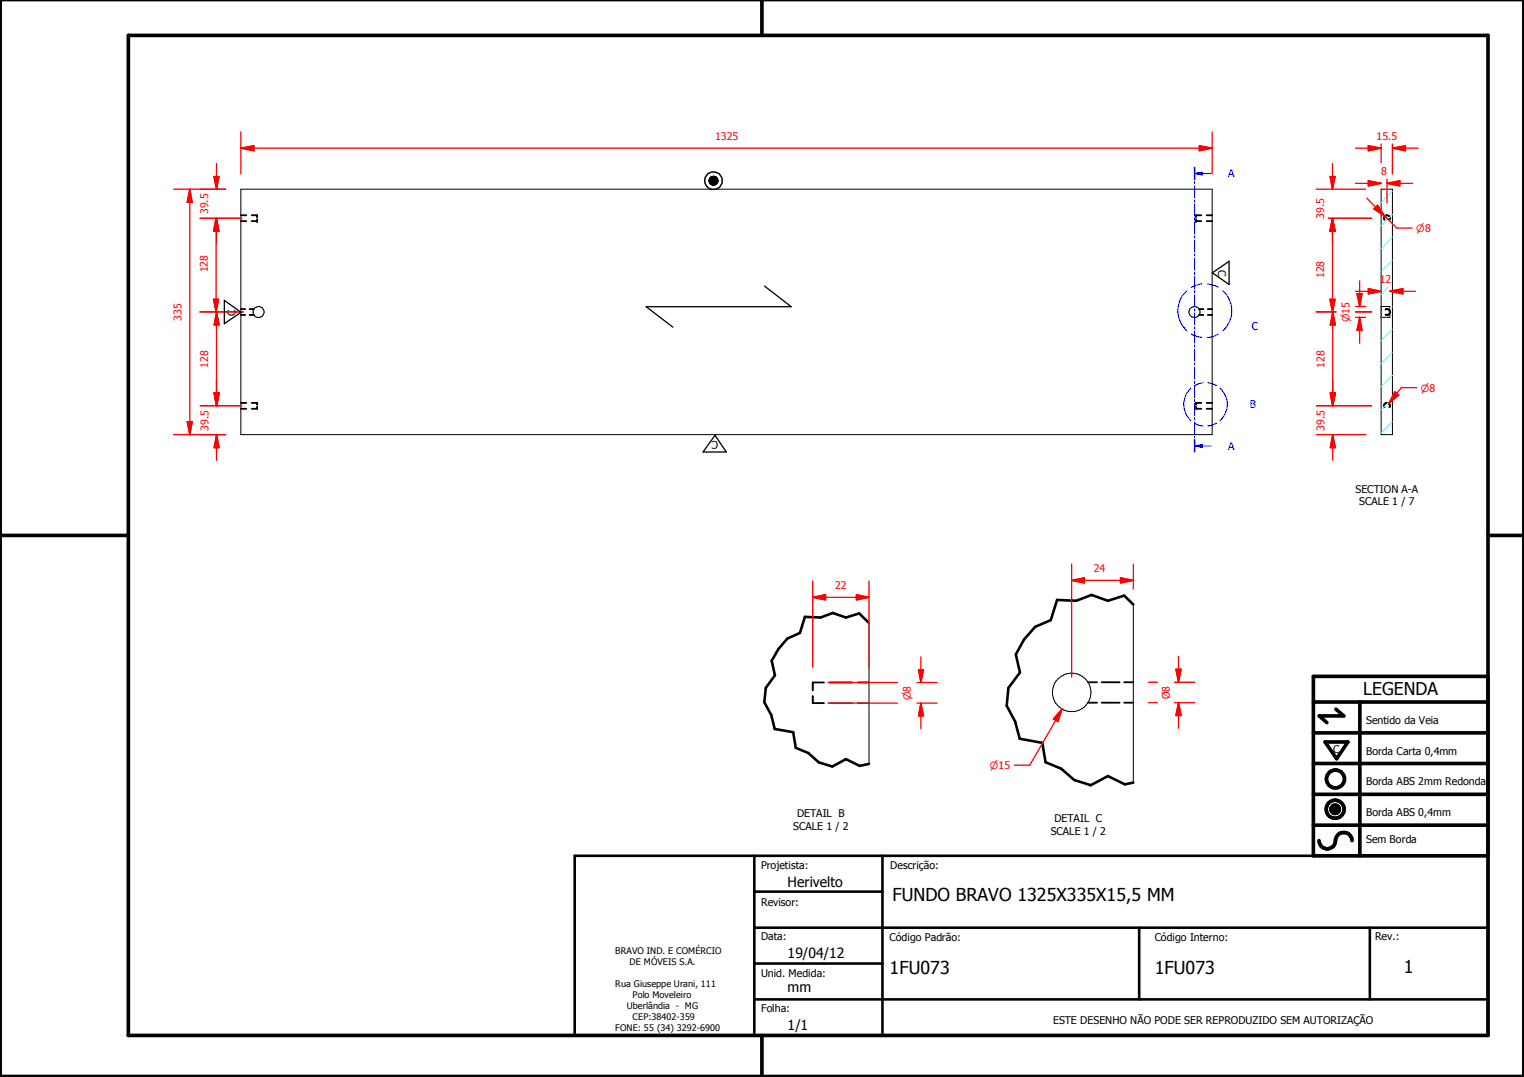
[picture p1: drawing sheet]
<svg xmlns="http://www.w3.org/2000/svg" width="297mm" height="210mm" viewBox="0 0 297 210" stroke-linecap="round" stroke-linejoin="round" font-family="sans-serif">
<g fill="#000">
<circle cx="50.1" cy="43.1" r=".18"/>
<circle cx="233.1" cy="43.1" r=".18"/>
<circle cx="50.1" cy="78.5" r=".18"/>
<circle cx="233.1" cy="78.5" r=".18"/>
<circle cx="158.4" cy="134.4" r=".18"/>
</g>
<g fill="none" stroke="#000" stroke-width=".35">
<path d="M46.9 42h1.1M46.9 43.1h1.1M49.1 42h1v.3M50.1 42.7v.4h-1M233.1 42.7v.4h1M234.1 42h-1v.3M235.2 42h1.1M235.2 43.1h1.1M269.9 42.8a.57 .57 0 0 1 .2-.8 .57 .57 0 0 1 .8 .3l-.1 .5M46.9 78.5h1.1M46.9 79.7h1.1M46.9 60.2h.9"/>
<path d="M46.9 61.4h.9M48.6 60.2h.9M48.6 61.4h.9M49.1 78.5h1v.4M50.1 79.3v.4h-1M233.1 79.3v.4h1M233.7 60.2h.9M233.7 61.4h.9M234.1 78.5h-1v.4M235.2 78.5h1.1M235.2 79.7h1.1M235.4 60.2h.9"/>
<path d="M235.4 61.4h.9M269.9 79.4l-.1-.2a.58 .58 0 0 1 .5-.7 .58 .58 0 0 1 .6 .7l-.1 .2M270 60.3a.59 .59 0 0 1 .9 .3v.4a.61 .61 0 0 1-.9 .3M158.4 135.7v1.3h2.2M160.6 133h-2.2v1.4M161.7 133h4.4M161.7 137h4.4M167.2 133h2.2M167.2 137h2.2M212 133h1.8M212 136.9h1.8M214.7 133h3.5"/>
<path d="M214.7 136.9h3.5M219.1 133h1.8M219.1 136.9h1.8"/>
</g>
<g fill="none" stroke="#000" stroke-width=".19">
<path d="M46.9 36.9h189.4v47.8h-189.4zM138.2 35.2l1.7 .1zM138.2 35.1l1.7 .1zM138.2 35.3l1.7 .1zM138.3 35.1h1.6zM138.3 35l1.6 .1zM138.3 35.4h1.6zM138.3 35.4l1.6 .1zM138.3 35.5h1.6zM138.3 35.5l1.5 .1zM138.3 34.9l1.6 .1zM138.3 35.6h1.5z"/>
<path d="M138.3 34.8l1.5 .1zM138.3 35.6l1.4 .1zM138.4 34.7l1.4 .1zM138.4 35.7h1.3zM138.4 35.7l1.3 .1zM138.4 34.7h1.3zM138.4 35.8h1.3zM138.4 35.8l1.2 .1zM138.5 34.6l1.2 .1zM138.5 34.6h1.1zM138.5 35.9h1.1zM138.6 34.5l1 .1z"/>
<path d="M138.6 35.9h1zM138.6 35.9h.9zM138.6 34.5h1zM138.6 34.5h.9zM138.6 35.9l.8 .1zM138.7 34.5h.8zM138.7 34.5h.7zM138.7 36h.7zM138.7 36h.6zM138.8 34.4l.6 .1zM138.8 34.4h.5zM138.8 36h.5z"/>
<path d="M138.8 36l.4 .1zM138.9 34.4h.4zM138.9 34.4h.3zM138.9 36.1h.3zM138.9 36.1h.2zM139 34.4h.2zM139 34.4h.1zM139 36.1h.1zM269.2 36.9h2.2v47.8h-2.2zM269.2 59.7h1.7v2.1h-1.7M269.2 61.8h.1M220.9 117.8v34.7"/>
<path d="M169.4 121.4v27.5M259.4 157.6l1.6 .1zM259.4 157.7l1.6 .1zM259.4 157.8l1.6 .1zM259.4 157.9h1.6v.1zM259.4 157.9l1.6 .1h-1.5zM259.4 157.6h1.6zM259.5 158h1.5zM259.5 158l1.4 .1zM259.5 157.5l1.5 .1zM259.5 158.1h1.4zM259.5 157.4l1.5 .1z"/>
<path d="M259.5 158.1l1.4 .1zM259.5 157.3l1.4 .1zM259.6 158.2h1.3zM259.6 158.2h1.2zM259.6 157.2l1.3 .1zM259.6 158.2l1.2 .1zM259.6 157.2h1.3zM259.7 158.3h1.1zM259.7 158.3l1 .1zM259.7 157.1l1.1 .1zM259.7 157.1h1.1zM259.8 158.4h.9z"/>
<path d="M259.8 158.4h.8zM259.8 157.1h1zM259.8 157.1h.9zM259.8 158.4l.8 .1zM259.8 157l.9 .1zM259.8 157h.8zM259.9 158.5h.7zM259.9 158.5h.6zM259.9 157h.7zM260 158.5h.5zM260 158.5h.4zM260 157h.6z"/>
<path d="M260.1 158.5h.3zM260.1 158.5h.2zM260.1 156.9l.4 .1zM260.1 156.9h.3zM260.1 156.9h.2z"/>
<circle cx="50.4" cy="60.8" r="1.07"/>
<circle cx="232.8" cy="60.8" r="1.07"/>
<circle cx="208.9" cy="134.9" r="3.8"/>
</g>
<path d="M220.9 117.8l-1.8-1.7-3.2 1-3.1-1.1-3 1.1-3.8-.2-1.2 4-3 1.3-2.2 2.4-1.6 3 .8 3.5-2.2 3-.4 3.4 1.7 3.1 .9 3.4 4.4 .8 .6 3.7 3 1.3 2.6 2.2 3.2 1 3.3-1.7 3.3 1.6 1.7-.4M169.4 121.4l-1.9-1.9-2.6 .9-2.6-.9-2.4 .9-3-.2-1 3.2-2.4 1.1-1.8 2-1.3 2.3 .6 2.8-1.7 2.5-.3 2.8 1.3 2.5 .7 2.7 3.6 .6 .5 3.1 2.5 1 2 1.8 2.6 .8 2.7-1.4 2.7 1.3 1.8-.4M112 166.8h178v35h-178zM147 173.8h25M147 166.8v35M172 166.8v35M147 194.8h143M147 180.8h143M147 187.8h25M222 180.8v14M267 180.8v14" fill="none" stroke="#000" stroke-width=".51"/>
<g fill="#000">
<path d="M138.2 35.2l1.7 .1zM138.2 35.1l1.7 .1zM138.3 35.1h1.6zM138.3 35l1.6 .1zM138.3 34.9l1.6 .1zM138.3 34.8l1.5 .1zM138.4 34.7l1.4 .1zM138.4 34.7h1.3zM138.5 34.6l1.2 .1zM138.5 34.6h1.1zM138.6 34.5l1 .1zM138.6 34.5h1z"/>
<path d="M138.6 34.5h.9zM138.7 34.5h.8zM138.7 34.5h.7zM138.8 34.4l.6 .1zM138.8 34.4h.5zM138.9 34.4h.4zM138.9 34.4h.3zM139 34.4h.2zM139 34.4h.1zM138.9 36.1h.2zM139 36.1h.1zM138.8 36l.4 .1z"/>
<path d="M138.9 36.1h.3zM138.7 36h.6zM138.8 36h.5zM138.6 35.9l.8 .1zM138.7 36h.7zM138.6 35.9h.9zM138.5 35.9h1.1zM138.6 35.9h1zM138.4 35.8l1.2 .1zM138.4 35.7l1.3 .1zM138.4 35.8h1.3zM138.3 35.6l1.4 .1z"/>
<path d="M138.4 35.7h1.3zM138.3 35.6h1.5zM138.3 35.5l1.5 .1zM138.3 35.4l1.6 .1zM138.3 35.5h1.6zM138.2 35.3l1.7 .1zM138.3 35.4h1.6zM259.4 157.6h1.6zM259.5 157.5l1.5 .1zM259.5 157.4l1.5 .1zM259.5 157.3l1.4 .1zM259.6 157.2l1.3 .1z"/>
<path d="M259.6 157.2h1.3zM259.7 157.1l1.1 .1zM259.7 157.1h1.1zM259.8 157.1h1zM259.8 157.1h.9zM259.8 157l.9 .1zM259.8 157h.8zM259.9 157h.7zM260 157h.6zM260.1 156.9l.4 .1zM260.1 156.9h.3zM260.1 156.9h.2z"/>
<path d="M260.1 158.5h.2zM260 158.5h.4zM260.1 158.5h.3zM259.9 158.5h.6zM260 158.5h.5zM259.8 158.4l.8 .1zM259.9 158.5h.7zM259.8 158.4h.8zM259.7 158.3l1 .1zM259.8 158.4h.9zM259.6 158.2l1.2 .1zM259.7 158.3h1.1z"/>
<path d="M259.6 158.2h1.2zM259.5 158.1l1.4 .1zM259.6 158.2h1.3zM259.5 158l1.4 .1zM259.5 158.1h1.4zM259.4 157.9l1.6 .1h-1.5zM259.5 158h1.5zM259.4 157.6l1.6 .1zM259.4 157.7l1.6 .1zM259.4 157.8l1.6 .1zM259.4 157.9h1.6v.1z"/>
</g>
<g fill="none" stroke="#000" stroke-width=".71">
<path d="M148.5 0v6.9M297 -.1v209.9h-297v-209.9M25 6.9h265v194.9h-265zM0 104.4h25M290 104.4h7M256 136.8h34M260.4 138.2l1.5 1.3h-4.8l1.5 1.3M265 136.8v30M290 131.8h-34v35h34M256 154.8h34M256 148.8h34M256 142.8h34"/>
<path d="M258.3 144.6h4.4l-2.2 3.3zM256 160.8h34M257.1 163.8a1.62 1.62 0 0 0 1.8 1.6 1.62 1.62 0 0 0 1.4-1.9 1.63 1.63 0 0 1 1.7-1.2 1.63 1.63 0 0 1 1.5 1.5M148.5 201.8v8"/>
<circle cx="260.2" cy="157.7" r="1.76"/>
<circle cx="260.2" cy="157.7" r=".82"/>
<circle cx="260.3" cy="151.8" r="1.76"/>
</g>
<g fill="none" stroke="#00f" stroke-width=".19">
<path d="M232.8 32.6v2.4M232.8 35.3v.5M232.8 36.2v2.3M232.8 38.9v.5M232.8 39.8v2.3M232.8 33.8h1.5M232.8 42.5v.4M232.8 43.3v2.3M232.8 46v.4M232.8 46.8v2.3M232.8 49.5v.5M232.8 50.3v2.4"/>
<path d="M232.8 53v.5M232.8 53.9v2.3M232.8 56.6v.5M232.8 57.4v2.4M232.8 60.2v.4M232.8 61v2.3M232.8 63.7v.4M232.8 64.5v2.3M232.8 67.2v.4M232.8 68v2.4M232.8 70.7v.5M232.8 71.6v2.3"/>
<path d="M232.8 74.3v.5M232.8 75.1v2.4M232.8 77.9v.4M232.8 78.7v2.3M232.8 81.4v.4M232.8 82.2v2.3M232.8 84.9v.4M232.8 85.7v2.4"/>
</g>
<path d="M232.8 32.6v2.4M232.8 85.7v2.4" fill="none" stroke="#00f" stroke-width=".3"/>
<path d="M232.8 33.8l1.5-.2v.5z" fill="#00f"/>
<path d="M232.8 33.8l1.5-.2v.5zM234.3 33.8h1.7M232.8 86.9h1.5" fill="none" stroke="#00f" stroke-width=".19"/>
<path d="M232.8 86.9l1.5-.2v.5z" fill="#00f"/>
<g fill="none" stroke="#00f" stroke-width=".19">
<path d="M231.3 56.7a5.2 5.2 0 0 0 0 7.8M234.3 55.3l-1.3 .3-.8 .4M235.4 55.3l1.5 .4 .5 .3M238.3 56.7a5.2 5.2 0 0 1 0 7.8M232.1 75.6a4.2 4.2 0 0 0 0 6.4M232.2 65.1l.8 .4 1.3 .3M234.5 74.6l-1.7 .5M235.4 74.6l1.7 .5M237.4 65.1l-1.1 .5-.9 .2M237.8 75.6a4.2 4.2 0 0 1 0 6.4M232.8 86.9l1.5-.2v.5zM232.8 82.5l.8 .3 .9 .2"/>
<path d="M234.3 86.9h1.7M237.1 82.5l-1.7 .5"/>
</g>
<path d="M271.4 37.3l-2.2 2.2M270.6 56l-1.4 1.4M271.4 59.7l-.5 .5M271.4 46.2l-2.2 2.3M271.4 41.8l-2.2 2.2M271.4 50.7l-2.1 2.1M269.2 61.8v.1M271.4 77.6l-2.2 2.3M271.4 73.2l-2.2 2.2M271.4 68.7l-2.2 2.2M271.4 64.2l-2.2 2.2M271.4 82.2l-2.2 2.2" fill="none" stroke="#0ff" stroke-width=".19"/>
<path d="M46.9 28.9h2.6" fill="none" stroke="#f00" stroke-width=".25"/>
<path d="M46.9 28.9l2.6-.5v1z" fill="#f00"/>
<path d="M46.9 28.9l2.6-.5v1zM233.8 28.9h2.5" fill="none" stroke="#f00" stroke-width=".25"/>
<path d="M233.8 28.4l2.5 .5-2.5 .5z" fill="#f00"/>
<path d="M42.2 34.4v2.5M46.9 25.7v8.2M49.5 28.9h184.3M233.8 28.4l2.5 .5-2.5 .5zM236.3 25.7v8.2" fill="none" stroke="#f00" stroke-width=".25"/>
<path d="M41.7 34.4h1l-.5 2.5z" fill="#f00"/>
<path d="M41.7 34.4h1l-.5 2.5zM42.2 42.5v2.5" fill="none" stroke="#f00" stroke-width=".25"/>
<path d="M42.2 42.5l.5 2.5h-1z" fill="#f00"/>
<path d="M39 36.9h5M42.2 31.9v2.5M39 42.5h8.1M42.1 58.3v2.5M42.2 42.5l.5 2.5h-1zM42.2 45v2.5" fill="none" stroke="#f00" stroke-width=".25"/>
<path d="M41.6 58.3h1l-.5 2.5z" fill="#f00"/>
<path d="M41.6 58.3h1l-.5 2.5zM42.1 42.5v2.5" fill="none" stroke="#f00" stroke-width=".25"/>
<path d="M42.1 42.5l.5 2.5h-1z" fill="#f00"/>
<path d="M38.9 42.5h8.2M42.1 42.5l.5 2.5h-1zM42.1 45v13.3M38.9 60.8h8.5M42.2 76.6v2.5" fill="none" stroke="#f00" stroke-width=".25"/>
<path d="M41.7 76.6h1l-.5 2.5z" fill="#f00"/>
<path d="M41.7 76.6h1l-.5 2.5zM42.2 60.8v2.5" fill="none" stroke="#f00" stroke-width=".25"/>
<path d="M42.2 60.8l.5 2.5h-1z" fill="#f00"/>
<path d="M39 79.1h8.1M39 60.8h8.4M42.2 60.8l.5 2.5h-1zM42.2 63.3v13.3M42.2 84.7v2.5" fill="none" stroke="#f00" stroke-width=".25"/>
<path d="M42.2 84.7l.5 2.5h-1z" fill="#f00"/>
<path d="M42.2 76.6v2.5M42.2 84.7l.5 2.5h-1z" fill="none" stroke="#f00" stroke-width=".25"/>
<path d="M41.7 76.6h1l-.5 2.5z" fill="#f00"/>
<path d="M39 79.1h8.1M41.7 76.6h1l-.5 2.5zM42.2 74.1v2.5M37 82.2v2.5M39 84.7h5M42.2 87.2v2.5" fill="none" stroke="#f00" stroke-width=".25"/>
<path d="M36.5 82.2h1l-.5 2.5z" fill="#f00"/>
<path d="M37 36.9v2.5M36.5 82.2h1l-.5 2.5z" fill="none" stroke="#f00" stroke-width=".25"/>
<path d="M37 36.9l.5 2.5h-1z" fill="#f00"/>
<path d="M33.8 36.9h10.2M37 36.9l.5 2.5h-1zM37 39.4v42.8M271.4 28.9h2.5M33.8 84.7h10.2" fill="none" stroke="#f00" stroke-width=".25"/>
<path d="M271.4 28.9l2.5-.5v1z" fill="#f00"/>
<path d="M266.7 28.9h2.5M271.4 28.9l2.5-.5v1z" fill="none" stroke="#f00" stroke-width=".25"/>
<path d="M266.7 28.4l2.5 .5-2.5 .5z" fill="#f00"/>
<path d="M264.2 28.9h2.5M266.7 28.4l2.5 .5-2.5 .5zM269.2 28.1v3.6M270.3 35.7h2.5M271.4 28.1v5.8M273.9 28.9h2.5" fill="none" stroke="#f00" stroke-width=".25"/>
<path d="M270.3 35.7l2.5-.5v1z" fill="#f00"/>
<path d="M266.7 35.7h2.5M270.3 35.7l2.5-.5v1z" fill="none" stroke="#f00" stroke-width=".25"/>
<path d="M266.7 35.2l2.5 .5-2.5 .5z" fill="#f00"/>
<path d="M264.2 35.7h2.5M266.7 35.2l2.5 .5-2.5 .5zM270.3 34.9v4.6M272.8 35.7h2.5M266.7 56.8h2.5" fill="none" stroke="#f00" stroke-width=".25"/>
<path d="M266.7 56.3l2.5 .5-2.5 .5z" fill="#f00"/>
<path d="M266.7 56.3l2.5 .5-2.5 .5zM270.9 56.8h2.5" fill="none" stroke="#f00" stroke-width=".25"/>
<path d="M270.9 56.8l2.5-.5v1z" fill="#f00"/>
<path d="M264.2 56.8h2.5M268.1 40.4l1.8 1.8M270.9 56.8l2.5-.5v1zM273.4 56.8h2.5" fill="none" stroke="#f00" stroke-width=".25"/>
<path d="M268.5 40l1.4 2.2-2.1-1.5z" fill="#f00"/>
<path d="M266.4 38.6l1.7 1.8M265 57.2v2.5M267.8 40.7l.7-.7 1.4 2.2zM268.5 40l1.4 2.2-2.1-1.5zM269.9 42.2l.9 .7M269.9 42.2l2.4 2.2h2.9" fill="none" stroke="#f00" stroke-width=".25"/>
<path d="M264.5 57.2h1l-.5 2.5z" fill="#f00"/>
<path d="M264.5 57.2h1l-.5 2.5zM265 61.8v2.6" fill="none" stroke="#f00" stroke-width=".25"/>
<path d="M265 61.8l.5 2.6h-1z" fill="#f00"/>
<path d="M259.7 34.4v2.5M264.2 59.7h2M265 54.7v2.5M264.2 61.8h2M265 61.8l.5 2.6h-1zM265 64.4v2.5" fill="none" stroke="#f00" stroke-width=".25"/>
<path d="M259.2 34.4h1l-.5 2.5z" fill="#f00"/>
<path d="M259.2 34.4h1l-.5 2.5zM259.7 42.5v2.5" fill="none" stroke="#f00" stroke-width=".25"/>
<path d="M259.7 42.5l.5 2.5h-1z" fill="#f00"/>
<path d="M256.5 36.9h9.7M259.7 31.9v2.5M258.9 42.5h8.4M259.7 42.5l.5 2.5h-1zM259.7 45v2.5M259.7 58.3v2.5" fill="none" stroke="#f00" stroke-width=".25"/>
<path d="M259.2 58.3h1l-.5 2.5z" fill="#f00"/>
<path d="M259.2 58.3h1l-.5 2.5zM259.7 42.5v2.5" fill="none" stroke="#f00" stroke-width=".25"/>
<path d="M259.7 42.5l.5 2.5h-1z" fill="#f00"/>
<path d="M258.9 42.5h8.4M259.7 42.5l.5 2.5h-1zM259.7 45v13.3M256.5 60.8h3.9M264.2 60.8h3.1M259.8 84.7v2.5" fill="none" stroke="#f00" stroke-width=".25"/>
<path d="M259.8 84.7l.5 2.5h-1z" fill="#f00"/>
<path d="M259.8 76.6v2.5M259.8 84.7l.5 2.5h-1z" fill="none" stroke="#f00" stroke-width=".25"/>
<path d="M259.3 76.6h1l-.5 2.5z" fill="#f00"/>
<path d="M256.6 79.1h10.7M259.3 76.6h1l-.5 2.5zM259.8 74.1v5M256.6 84.7h9.6M259.8 87.2v2.5" fill="none" stroke="#f00" stroke-width=".25"/>
<path d="M259.3 76.6h1l-.5 2.5z" fill="#f00"/>
<path d="M259.3 76.6h1l-.5 2.5zM259.8 60.8v2.5" fill="none" stroke="#f00" stroke-width=".25"/>
<path d="M259.8 60.8l.5 2.5h-1z" fill="#f00"/>
<path d="M256.6 79.1h10.7M256.6 60.8h3.8M259.8 60.8l.5 2.5h-1zM259.8 63.3v13.3M264.2 60.8h3.1M272.2 76.7l-1.5 2" fill="none" stroke="#f00" stroke-width=".25"/>
<path d="M271.9 76.4l.7 .6-1.9 1.7z" fill="#f00"/>
<path d="M271.9 76.4l.7 .6-1.9 1.7zM276.1 75.6h-3l-.9 1.1M158.4 116.4h2.5" fill="none" stroke="#f00" stroke-width=".25"/>
<path d="M158.4 116.4l2.5-.5v1z" fill="#f00"/>
<path d="M158.4 116.4l2.5-.5v1zM166.9 116.4h2.5" fill="none" stroke="#f00" stroke-width=".25"/>
<path d="M166.9 115.9l2.5 .5-2.5 .5z" fill="#f00"/>
<path d="M158.4 113.2v16.8M160.9 116.4h6M166.9 115.9l2.5 .5-2.5 .5zM169.4 113.2v16.8M179.5 130.6v2.4" fill="none" stroke="#f00" stroke-width=".25"/>
<path d="M179 130.6h1l-.5 2.4z" fill="#f00"/>
<path d="M179 130.6h1l-.5 2.4zM179.5 137v2.5" fill="none" stroke="#f00" stroke-width=".25"/>
<path d="M179.5 137l.5 2.5h-1z" fill="#f00"/>
<path d="M161.4 137h13.5M161.4 133h13.5M178.7 137h4M178.7 133h4M179.5 137l.5 2.5h-1zM179.5 128v2.6M179.5 139.5v2.5M207 138.2l-1.2 2.2" fill="none" stroke="#f00" stroke-width=".25"/>
<path d="M207 138.2l-.8 2.4-.9-.5z" fill="#f00"/>
<path d="M208.9 113.1h2.5M207 138.2l-.8 2.4-.9-.5zM205.8 140.4l-5.1 8.7h-3" fill="none" stroke="#f00" stroke-width=".25"/>
<path d="M208.9 113.1l2.5-.5v1z" fill="#f00"/>
<path d="M208.9 113.1l2.5-.5v1zM218.4 113.1h2.5" fill="none" stroke="#f00" stroke-width=".25"/>
<path d="M218.4 112.6l2.5 .5-2.5 .5z" fill="#f00"/>
<path d="M208.9 109.9v22.1M211.4 113.1h7M218.4 112.6l2.5 .5-2.5 .5zM220.9 109.9v4.9M229.7 130.4v2.6" fill="none" stroke="#f00" stroke-width=".25"/>
<path d="M229.2 130.4h1l-.5 2.6z" fill="#f00"/>
<path d="M229.2 130.4h1l-.5 2.6zM229.7 136.9v2.5" fill="none" stroke="#f00" stroke-width=".25"/>
<path d="M229.7 136.9l.5 2.5h-1z" fill="#f00"/>
<path d="M223.9 133h1.7M223.9 136.9h1.7M228.9 133h4M228.9 136.9h4M229.7 136.9l.5 2.5h-1zM229.7 127.9v2.5M229.7 139.4v2.5" fill="none" stroke="#f00" stroke-width=".25"/>
<g fill="none" stroke="#000" stroke-width=".25">
<path d="M43.7 58.5l3.3 2.4-3.3 2.2zM149 55.8l5.2 4h-28.3l5.2 4M236.3 53.2l3.3-2.3v4.6zM139.4 84.8l2.2 3.3h-4.6z"/>
<circle cx="139.1" cy="35.2" r=".84"/>
<circle cx="139.1" cy="35.2" r="1.72"/>
</g>
<g font-size="3.5">
<text x="173.9" y="175.7">FUNDO BRAVO 1325X335X15,5 MM</text>
<text x="173.4" y="189.7">1FU073</text>
<text x="225.1" y="189.7">1FU073</text>
<text x="273.6" y="189.7">1</text>
</g>
<text font-size="3.4" x="265.7" y="135.4">LEGENDA</text>
<g font-size="2.7">
<text x="153.5" y="172.8">Herivelto</text>
<text x="153.5" y="186.6">19/04/12</text>
<text x="153.5" y="193.4">mm</text>
<text x="153.5" y="200.8">1/1</text>
</g>
<g font-size="2.1" fill="#f00">
<text x="139.4" y="27.3">1325</text>
<text x="268.3" y="27.3">15.5</text>
<text x="269.2" y="34.2">8</text>
<text x="40.6" y="41.7" transform="rotate(-90 40.6 41.7)">39.5</text>
<text x="258.1" y="42.6" transform="rotate(-90 258.1 42.6)">39.5</text>
<text x="40.5" y="53.1" transform="rotate(-90 40.5 53.1)">128</text>
<text x="258.1" y="54.2" transform="rotate(-90 258.1 54.2)">128</text>
<text x="268.9" y="55.2">12</text>
<text x="35.4" y="62.5" transform="rotate(-90 35.4 62.5)">335</text>
<text x="40.6" y="71.7" transform="rotate(-90 40.6 71.7)">128</text>
<text x="258.1" y="71.7" transform="rotate(-90 258.1 71.7)">128</text>
<text x="40.6" y="83.9" transform="rotate(-90 40.6 83.9)">39.5</text>
<text x="258.1" y="83.9" transform="rotate(-90 258.1 83.9)">39.5</text>
<text x="213.2" y="111.5">24</text>
<text x="162.8" y="114.9">22</text>
<text x="228" y="136.2" transform="rotate(-90 228 136.2)">Ø8</text>
</g>
<g font-size="2.1" fill="#00f">
<text x="239.3" y="34.6">A</text>
<text x="244" y="64.4">C</text>
<text x="243.6" y="79.6">B</text>
<text x="239.3" y="87.7">A</text>
</g>
<g font-size="2.1">
<text x="237.4" y="52.6" transform="rotate(90 237.4 52.6)">C</text>
<text x="45.9" y="61.5" transform="rotate(-90 45.9 61.5)">C</text>
<text x="140" y="86" transform="rotate(180 140 86)">C</text>
<text x="264.2" y="96.1">SECTION A-A</text>
<text x="264.9" y="98.5">SCALE 1 / 7</text>
<text x="266.3" y="141.1">Sentido da Veia</text>
<text x="259.8" y="146.7">C</text>
<text x="266.3" y="147.2">Borda Carta 0,4mm</text>
<text x="266.3" y="153.1">Borda ABS 2mm Redonda</text>
<text x="154.6" y="161.8">SCALE 1 / 2</text>
<text x="155.4" y="159.3">DETAIL B</text>
<text x="205.5" y="160.2">DETAIL C</text>
<text x="266.3" y="159">Borda ABS 0,4mm</text>
<text x="204.8" y="162.7">SCALE 1 / 2</text>
<text x="266.3" y="164.4">Sem Borda</text>
<text x="148.4" y="169.3">Projetista:</text>
<text x="173.5" y="169.5">Descrição:</text>
<text x="148.4" y="176.6">Revisor:</text>
<text x="148.4" y="183.2">Data:</text>
<text x="173.4" y="183.3">Código Padrão:</text>
<text x="225.1" y="183.3">Código Interno:</text>
<text x="268" y="183.2">Rev.:</text>
<text x="148.4" y="190.5">Unid. Medida:</text>
<text x="148.4" y="197.2">Folha:</text>
<text x="205.3" y="199.5">ESTE DESENHO NÃO PODE SER REPRODUZIDO SEM AUTORIZAÇÃO</text>
</g>
<g font-size="1.9" fill="#f00">
<text x="276.1" y="45.2">⌀8</text>
<text x="263" y="62.8" transform="rotate(-90 263 62.8)">⌀15</text>
<text x="276.9" y="76.3">⌀8</text>
<text x="177.5" y="136.4" transform="rotate(-90 177.5 136.4)">⌀8</text>
<text x="193" y="149.9">⌀15</text>
</g>
<g font-size="1.8">
<text x="119.9" y="186">BRAVO IND. E COMÉRCIO</text>
<text x="122.7" y="188.1">DE MÓVEIS S.A.</text>
<text x="119.9" y="192.4">Rua Giuseppe Urani, 111</text>
<text x="122.2" y="196.7">Uberlândia - MG</text>
<text x="123.3" y="194.6">Polo Moveleiro</text>
<text x="119.9" y="201">FONE: 55 (34) 3292-6900</text>
<text x="123.3" y="198.8">CEP:38402-359</text>
</g>
</svg>
